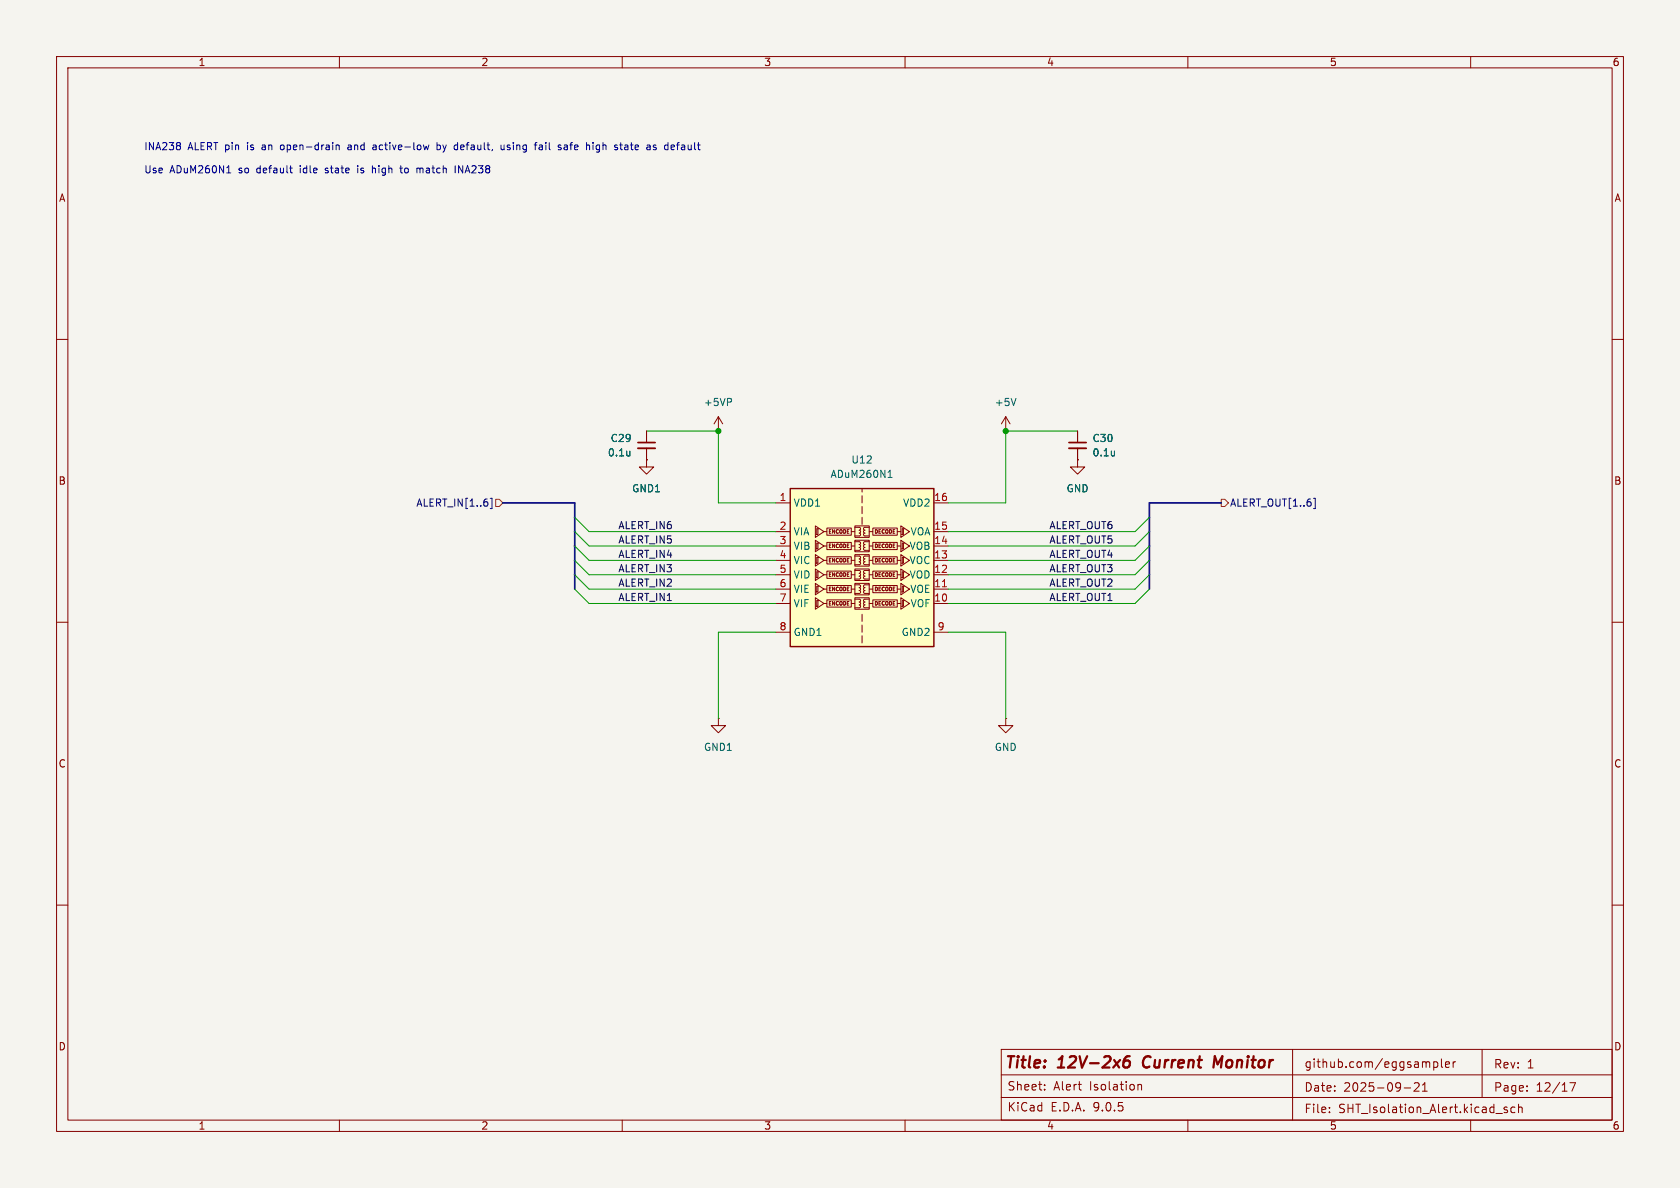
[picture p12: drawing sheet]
<svg xmlns="http://www.w3.org/2000/svg" width="297mm" height="210mm" viewBox="0 0 297 210" stroke-linecap="round" stroke-linejoin="round" font-family="sans-serif">
<path d="M0 0h297v210h-297z" fill="#f5f4ef" stroke="#f5f4ef" stroke-width=".18"/>
<g fill="none" stroke="#840000" stroke-width=".18">
<path d="M10 10h277v190h-277zM12 12h273v186h-273zM60 10v2M110 10v2M160 10v2M210 10v2M260 10v2M10 60h2M114.3 76.2v2M114.3 79.2v2.1M127 76.2h.1M127 73.7l-.8 1.2"/>
<path d="M127 73.7l.8 1.2M127 73.7v2.5M190.5 76.2v2M190.5 79.2v2.1M285 60h2M114.3 81.3v1.3h1.3l-1.3 1.2-1.3-1.2h1.3M114.3 81.3h.1M10 110h2M285 110h2M127 127v1.3h1.3l-1.3 1.2-1.3-1.2h1.3M127 127h.1M177.8 127v1.3h1.3l-1.3 1.2-1.3-1.2h1.3"/>
<path d="M177.8 127h.1M10 160h2M285 160h2M60 198v2M110 198v2M160 198v2M177 194h108M177 190h108M177 185.5h108v12.5h-108zM184.7 192.6v.1M184.7 191.8v.1M201.2 191.7v1"/>
<path d="M201.2 191.8l.2-.1 .3 .1 .1 .9M210 198v2M228.5 185.5v12.5M235 196.6v.1M235 195.8v.1M248.2 192.3h1.2M250 191.5l.6-.1 .2 .1 .1 .3-.9 1.1h.9M251.5 192.9h.8M251.5 191.8l.4-.4v1.5M253.5 187.7v1.5M253.5 187.8l.4-.1 .3 .3v.4l-.2 .2h-.5M254.8 187.2v1.3l.2 .2"/>
<path d="M255.5 188.2l.8-.2-.1-.2-.4-.1-.3 .2 .1 .7h.6M256.9 187.7v1M257.3 187.7l-.3 .1-.1 .2M260 198v2M262 185.5v8.5M266.5 195.8l-.4-.1-.2 .2 .1 .2 .5 .2v.3h-.6M267.8 195.8l-.4-.1-.3 .3v.4l.1 .2h.6M268.5 195.8l.2-.1 .3 .1 .1 .9M268.5 195.2v1.5M270 192.8v.1M270 192v.1M277.5 191.4h1l-.6 1.5"/>
</g>
<path d="M198.7 187.7a.64 .64 0 0 1 1 0v.6a.66 .66 0 0 1-1 .3M199.7 186.7a.81 .81 0 0 0-.9 .5M202.3 187a1.27 1.27 0 0 0 0 1.6M216.1 186.7l-.8 1.4-.5-1.4-.3 2" fill="none" stroke="#840000" stroke-width=".4"/>
<path d="M112.8 78.2h3M189 78.2h3" fill="none" stroke="#840000" stroke-width=".3"/>
<path d="M112.8 79.2h3M189 79.2h3" fill="none" stroke="#840000" stroke-width=".33"/>
<path d="M111.3 79.7v.9M129.2 70.5l.1 .2-.1 .3M197 79.7v.9M111.3 80.5h.1M197 80.5h.1" fill="none" stroke="#006464" stroke-width=".18"/>
<path d="M139.7 86.4h25.4v27.9h-25.4z" fill="#ffffc2"/>
<g fill="none" stroke="#840000" stroke-width=".18">
<path d="M114.3 76.2v2M114.3 79.2v2.1M177.8 76.2h.1M177.8 73.7l-.8 1.2M177.8 73.7l.8 1.2M177.8 73.7v2.5M190.5 76.2v2M190.5 79.2v2.1M114.3 81.3h.1M137.2 94h2.5M137.2 96.5h2.5M137.2 99.1h2.5"/>
<path d="M137.2 88.9h2.5M144.1 93l1.6 1-1.6 1zM144.1 95.5l1.6 1-1.6 1zM144.1 98l1.6 1.1-1.6 1zM144.6 93.5v1h-.3M144.6 96v1h-.3M144.6 98.6v1h-.3M144.8 93.5h-.4v1h-.1M144.8 96h-.4v1h-.1M144.8 98.6h-.4v1h-.1M145.5 94h.7M145.5 96.5h.7"/>
<path d="M145.5 99.1h.7M146.2 93.3h4.3v1.3h-4.3zM146.2 95.9h4.3v1.3h-4.3zM146.2 98.4h4.3v1.3h-4.3zM150.5 94h.6M150.5 96.5h.6M150.5 99.1h.6M151.1 93h2.6v2h-2.6zM151.1 95.5h2.6v2h-2.6zM151.1 98h2.6v2.1h-2.6zM151.1 93.2l1 .1v.3l-.2 .1 .2 .3-.2 .2 .2 .3-.1 .2h-.9M151.1 95.8h1v.3l-.2 .2 .2 .3-.2 .2 .2 .2-.1 .3h-.9"/>
<path d="M151.1 98.3l1 .1v.3l-.2 .1 .2 .3-.2 .2 .2 .3-.1 .2h-.9M152.4 86.4v.6M152.4 87.6v1.3M152.4 89.5v1.3M152.4 91.4v1.3M153.7 93.2h-.9l-.1 .3 .2 .2-.2 .2v.2l.2 .1-.2 .2v.3h1M153.7 95.8h-.9l-.1 .2 .2 .3-.2 .2v.2l.2 .1-.2 .1v.3l1 .1M153.7 98.3h-.9l-.1 .3 .2 .2-.2 .2v.2l.2 .1-.2 .2v.2l1 .1M153.7 94h.6M153.7 96.5h.6M153.7 99.1h.6M154.3 93.3h4.3v1.3h-4.3z"/>
<path d="M154.3 95.9h4.3v1.3h-4.3zM154.3 98.4h4.3v1.3h-4.3zM158.6 94h.7M158.6 96.5h.7M158.6 99.1h.7M159.3 93l1.5 1-1.5 1zM159.3 95.5l1.5 1-1.5 1zM159.3 98l1.5 1.1-1.5 1zM159.7 93.5v1h-.2M159.7 96v1h-.2M159.7 98.6v1h-.2M159.9 93.5h-.4v1h-.1"/>
<path d="M159.9 96h-.4v1h-.1M159.9 98.6h-.4v1h-.1M165.1 94h2.5M165.1 96.5h2.5M165.1 99.1h2.5M165.1 88.9h2.5M190.5 81.3v1.3h1.3l-1.3 1.2-1.3-1.2h1.3M190.5 81.3h.1M137.2 101.6h2.5M137.2 104.1h2.5M137.2 106.7h2.5M137.2 111.8h2.5"/>
<path d="M144.1 100.6l1.6 1-1.6 1zM144.1 103.1l1.6 1-1.6 1.1zM144.1 105.7l1.6 1-1.6 1zM144.6 101.1v1h-.3M144.6 103.6v1h-.3M144.6 106.2v1h-.3M144.8 101.1h-.4v1h-.1M144.8 103.6h-.4v1h-.1M144.8 106.2h-.4v1h-.1M145.5 101.6h.7M145.5 104.1h.7M145.5 106.7h.7"/>
<path d="M146.2 101h4.3v1.2h-4.3zM146.2 103.5h4.3v1.3h-4.3zM146.2 106h4.3v1.3h-4.3zM150.5 101.6h.6M150.5 104.1h.6M150.5 106.7h.6M151.1 100.6h2.6v2h-2.6zM151.1 103.1h2.6v2.1h-2.6zM151.1 105.7h2.6v2h-2.6zM151.1 100.8l1 .1v.3l-.2 .1 .2 .3-.2 .3 .2 .2-.1 .3h-.9M151.1 103.4h.9l.1 .3-.2 .2M151.1 105.9l1 .1v.3l-.2 .1 .2 .3-.2 .2 .2 .3-.1 .2h-.9"/>
<path d="M151.9 103.9l.2 .2v.2l-.2 .1 .2 .1v.3l-.2 .1h-.8M152.4 108.6v1.3M152.4 110.5v1.3M152.4 112.4v1.3M152.9 100.8l-.2 .2v.3h.2l-.2 .2v.2l.2 .2-.2 .1v.2l.2 .2h.8M152.9 105.9l-.2 .3 .2 .2-.2 .1v.3l.2 .1M152.9 106.9l-.2 .2 .1 .3h.9M152.9 100.8h.8M152.9 105.9h.8M153.7 103.4h-.9l-.1 .2 .2 .3-.2 .2v.2l.2 .1-.2 .1v.3l1 .1M153.7 101.6h.6M153.7 104.1h.6"/>
<path d="M153.7 106.7h.6M154.3 101h4.3v1.2h-4.3zM154.3 103.5h4.3v1.3h-4.3zM154.3 106h4.3v1.3h-4.3zM158.6 101.6h.7M158.6 104.1h.7M158.6 106.7h.7M159.3 100.6l1.5 1-1.5 1zM159.3 103.1l1.5 1-1.5 1.1zM159.3 105.7l1.5 1-1.5 1zM159.7 101.1v1h-.2M159.7 103.6v1h-.2"/>
<path d="M159.7 106.2v1h-.2M159.9 101.1h-.4v1h-.1M159.9 103.6h-.4v1h-.1M159.9 106.2h-.4v1h-.1M165.1 101.6h2.5M165.1 104.1h2.5M165.1 106.7h2.5M165.1 111.8h2.5"/>
</g>
<path d="M139.7 86.4h25.4v27.9h-25.4z" fill="none" stroke="#840000" stroke-width=".25"/>
<path d="M166.6 103.7h.7" fill="none" stroke="#a90000" stroke-width=".18"/>
<path d="M111.3 79.7v.9M179.6 70.4l-.4 1.3M197 79.7v.9M111.3 80.5h.1M157 84.4h.7M157.1 83.4l.3-.3v1.3M197 80.5h.1" fill="none" stroke="#006464" stroke-width=".18"/>
<path d="M86.7 88.1h.3v1.8h-.3M232.2 88.1h.3v1.8h-.3" fill="none" stroke="#000084" stroke-width=".18"/>
<path d="M87.6 88.3h.7l.6 .6-.6 .6h-.7zM215.9 88.3h.6l.7 .6-.7 .6h-.6z" fill="none" stroke="#725600" stroke-width=".18"/>
<path d="M88.9 88.9h12.7v15.2M215.9 88.9h-12.7v15.2" fill="none" stroke="#000084" stroke-width=".3"/>
<g fill="none" stroke="#009600" stroke-width=".18">
<path d="M114.3 76.2h12.7v12.7h10.2M190.5 76.2h-12.7v12.7h-10.2M101.6 99.1l2.5 2.5h33.1M101.6 94l2.5 2.5h33.1M101.6 96.5l2.5 2.6h33.1M101.6 91.4l2.5 2.6h33.1M203.2 99.1l-2.5 2.5h-33.1M203.2 94l-2.5 2.5h-33.1M203.2 96.5l-2.5 2.6h-33.1M203.2 91.4l-2.5 2.6h-33.1M101.6 104.1l2.5 2.6h33.1M101.6 101.6l2.5 2.5h33.1"/>
<path d="M137.2 111.8h-10.2v15.2M167.6 111.8h10.2v15.2M203.2 104.1l-2.5 2.6h-33.1M203.2 101.6l-2.5 2.5h-33.1"/>
</g>
<g fill="none" stroke="#0000c2" stroke-width=".18">
<path d="M31.8 25.3l.1 .1-.1 .3M31.8 25.8l.1 .2-.1 .4M40.1 30.6h.7M40.3 29.5l.1-.2v1.3M49.7 25.7l-.1 .2 .1 .5M51.2 29.7h.5M51.4 30.5l.3 .1M57.5 30.5l.1 .1M57.7 29.7l-.2 .2 .2 .2M59.4 25.6v.9M59.4 25.7l.2-.1 .3 .1 .1 .8M61.9 25.6l-.4 .1"/>
<path d="M62 26h-.3l-.2 .2v.2l.5 .1M63.2 29.3v.1M63.2 29.7v.9M65.8 29.8l.4-.1 .2 .2M66 25.7h.4M66.5 25.9l-.4 .1-.2 .2 .2 .3 .4-.1M70.7 29.7h.5M70.9 29.3v1.1l.3 .2M74.1 29.7l.1 .2M74.2 29.9v.7M74.7 29.8l-.3-.1-.2 .2M75.8 25.6l-.2 .9-.3-.6"/>
<path d="M77.3 25.7l.3-.1 .3 .3-.1 .5h-.5M77.3 25.2v1.3M80.5 29.3v1.3M81.1 30.6v-1.3l.7 1.3M88.6 25.6v.8l.3 .1 .2-.1M89.1 25.6v.9M89.7 26.4l.1 .1M89.7 25.7v.3M95.3 25.7l.4-.1 .2 .2M95.9 25.9l-.4 .1-.2 .2 .2 .3 .4-.1M99.2 26.1v.3M99.8 25.7h.4"/>
<path d="M100.3 25.9l-.4 .1-.2 .2 .2 .3 .4-.1M104.8 25.2v.1M104.8 25.6v.9M105.4 25.7v.7M109.6 25.6h.4M109.7 26.3l.3 .2M110.8 25.6l-.3 .1M110.9 26h-.3l-.2 .2 .1 .2 .4 .1M115.5 25.9l.5 .3-.1 .3-.4-.1M116 25.7l-.3-.1-.2 .2M118.1 25.2v1.3M119.6 25.6h.5"/>
<path d="M119.8 25.3v1.2"/>
</g>
<g fill="#009600" stroke="#009600" stroke-width=".18">
<circle cx="127" cy="76.2" r=".46"/>
<circle cx="177.8" cy="76.2" r=".46"/>
</g>
<g font-size="2.8" fill="#840000">
<text x="177.5" y="189.4">Title:</text>
<text x="187.2" y="189.4">12V-2x6</text>
<text x="202.9" y="189.4">Current</text>
<text x="216.2" y="189.4">Monitor</text>
</g>
<g font-size="2.1" fill="#840000">
<text x="230.5" y="189">github.com/eggsampler</text>
<text x="264" y="189.1">Rev:</text>
<text x="269.9" y="189.1">1</text>
<text x="178" y="196.7">KiCad</text>
<text x="178" y="193">Sheet:</text>
<text x="185.7" y="196.7">E.D.A.</text>
<text x="186.2" y="193">Alert</text>
<text x="192.7" y="193">Isolation</text>
<text x="193.3" y="196.7">9.0.5</text>
<text x="230.5" y="193.2">Date:</text>
<text x="230.5" y="197">File:</text>
<text x="236.6" y="197">SHT_Isolation_Alert.kicad_sch</text>
<text x="237.5" y="193.2">2025-09-21</text>
<text x="264" y="193.2">Page:</text>
<text x="271.5" y="193.2">12/17</text>
</g>
<g font-size="1.8" fill="#840000">
<text x="35" y="11.9">1</text>
<text x="85" y="11.9">2</text>
<text x="135" y="11.9">3</text>
<text x="185" y="11.9">4</text>
<text x="235" y="11.9">5</text>
<text x="285" y="11.9">6</text>
<text x="10.3" y="35.9">A</text>
<text x="285.3" y="35.9">A</text>
<text x="10.3" y="85.9">B</text>
<text x="285.3" y="85.9">B</text>
<text x="10.3" y="135.9">C</text>
<text x="285.3" y="135.9">C</text>
<text x="10.3" y="185.9">D</text>
<text x="285.3" y="185.9">D</text>
<text x="35" y="199.9">1</text>
<text x="85" y="199.9">2</text>
<text x="135" y="199.9">3</text>
<text x="185" y="199.9">4</text>
<text x="235" y="199.9">5</text>
<text x="285" y="199.9">6</text>
</g>
<g font-size="1.8" fill="#0000c2">
<text x="25.4" y="26.9">INA238</text>
<text x="33.2" y="26.9">ALERT pin</text>
<text x="44" y="26.9">is</text>
<text x="46.8" y="26.9">an</text>
<text x="50.2" y="26.9">open-drain</text>
<text x="62.4" y="26.9">and</text>
<text x="67" y="26.9">active-low</text>
<text x="78.5" y="26.9">by</text>
<text x="81.8" y="26.9">default,</text>
<text x="90.2" y="26.9">using</text>
<text x="96.5" y="26.9">fail</text>
<text x="100.8" y="26.9">safe</text>
<text x="105.9" y="26.9">high</text>
<text x="111.2" y="26.9">state</text>
<text x="117" y="26.9">as</text>
<text x="120.4" y="26.9">default</text>
<text x="25.4" y="31">Use</text>
<text x="30" y="31">ADuM260N1</text>
<text x="42.3" y="31">so</text>
<text x="45.7" y="31">default</text>
<text x="53.5" y="31">idle</text>
<text x="58.2" y="31">state</text>
<text x="64.1" y="31">is</text>
<text x="66.9" y="31">high</text>
<text x="72.1" y="31">to</text>
<text x="75.1" y="31">match</text>
<text x="82.1" y="31">INA238</text>
</g>
<g font-size="1.8" fill="#006464">
<text x="124.3" y="72">+5VP</text>
<text x="175.8" y="72">+5V</text>
<text x="107.4" y="80.9">0.1u</text>
<text x="107.9" y="78.3">C29</text>
<text x="150.4" y="82.1">U12</text>
<text x="193" y="78.3">C30</text>
<text x="193" y="80.9">0.1u</text>
<text x="111.7" y="87.2">GND1</text>
<text x="140.2" y="89.8">VDD1</text>
<text x="146.7" y="84.7">ADuM260N1</text>
<text x="159.6" y="89.8">VDD2</text>
<text x="188.5" y="87.2">GND</text>
<text x="140.2" y="94.8">VIA</text>
<text x="160.9" y="94.8">VOA</text>
<text x="140.2" y="97.4">VIB</text>
<text x="140.2" y="99.9">VIC</text>
<text x="160.7" y="97.4">VOB</text>
<text x="160.7" y="99.9">VOC</text>
<text x="140.2" y="102.5">VID</text>
<text x="140.2" y="105">VIE</text>
<text x="140.2" y="107.5">VIF</text>
<text x="160.7" y="102.5">VOD</text>
<text x="160.8" y="105">VOE</text>
<text x="160.9" y="107.5">VOF</text>
<text x="140.2" y="112.6">GND1</text>
<text x="159.3" y="112.6">GND2</text>
<text x="124.4" y="132.9">GND1</text>
<text x="175.8" y="132.9">GND</text>
</g>
<g font-size="1.8" fill="#000084">
<text x="73.5" y="89.8">ALERT_IN[1..6]</text>
<text x="217.4" y="89.8">ALERT_OUT[1..6]</text>
</g>
<g font-size="1.8" fill="#a90000">
<text x="137.7" y="88.6">1</text>
<text x="165.1" y="88.6">16</text>
<text x="137.7" y="93.7">2</text>
<text x="165.1" y="93.7">15</text>
<text x="137.7" y="96.3">3</text>
<text x="137.7" y="98.8">4</text>
<text x="137.7" y="101.3">5</text>
<text x="165.1" y="96.3">14</text>
<text x="165.1" y="98.8">13</text>
<text x="165.1" y="101.3">12</text>
<text x="137.7" y="103.9">6</text>
<text x="137.7" y="106.4">7</text>
<text x="165.1" y="103.9">11</text>
<text x="165.1" y="106.4">10</text>
<text x="137.7" y="111.5">8</text>
<text x="165.7" y="111.5">9</text>
</g>
<g font-size="1.8" fill="#0f0f0f">
<text x="109.2" y="93.6">ALERT_IN6</text>
<text x="185.4" y="93.6">ALERT_OUT6</text>
<text x="109.2" y="96.2">ALERT_IN5</text>
<text x="109.2" y="98.7">ALERT_IN4</text>
<text x="109.2" y="101.3">ALERT_IN3</text>
<text x="185.4" y="96.2">ALERT_OUT5</text>
<text x="185.4" y="98.7">ALERT_OUT4</text>
<text x="185.4" y="101.3">ALERT_OUT3</text>
<text x="109.2" y="103.8">ALERT_IN2</text>
<text x="109.2" y="106.3">ALERT_IN1</text>
<text x="185.4" y="103.8">ALERT_OUT2</text>
<text x="185.4" y="106.3">ALERT_OUT1</text>
</g>
<g font-size=".9" fill="#840000">
<text x="146.3" y="94.5">ENCODE</text>
<text x="154.4" y="94.5">DECODE</text>
<text x="146.3" y="97.1">ENCODE</text>
<text x="146.3" y="99.6">ENCODE</text>
<text x="154.4" y="97.1">DECODE</text>
<text x="154.4" y="99.6">DECODE</text>
<text x="146.3" y="102.1">ENCODE</text>
<text x="146.3" y="104.7">ENCODE</text>
<text x="146.3" y="107.2">ENCODE</text>
<text x="154.4" y="102.1">DECODE</text>
<text x="154.4" y="104.7">DECODE</text>
<text x="154.4" y="107.2">DECODE</text>
</g>
</svg>
